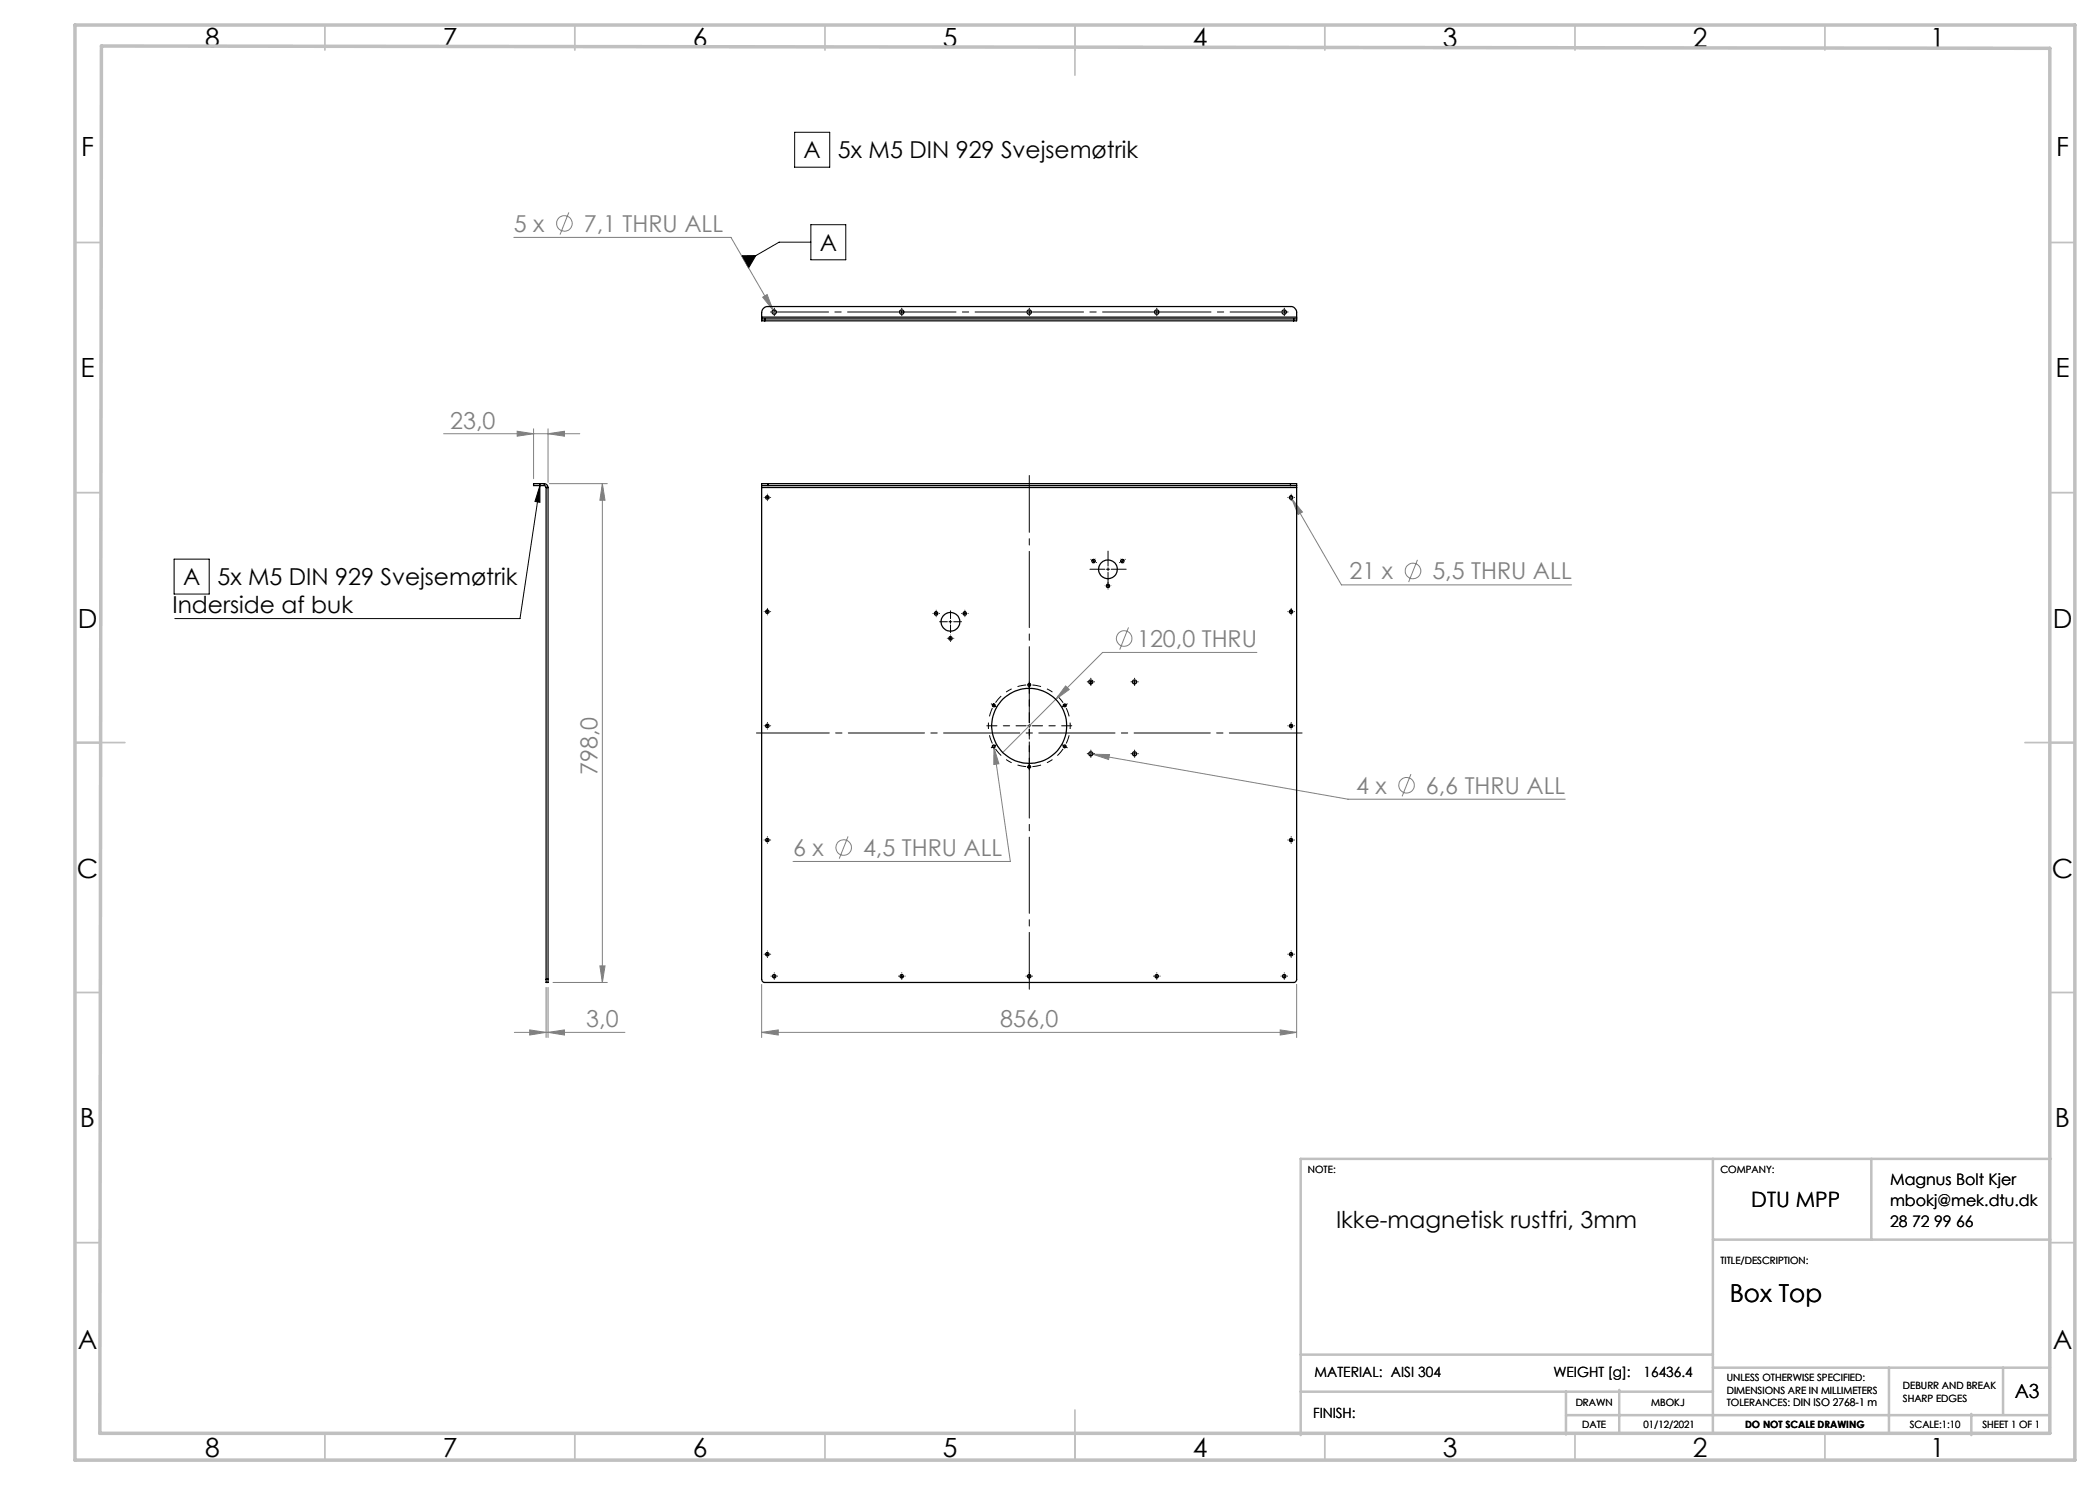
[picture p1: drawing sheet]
<svg xmlns="http://www.w3.org/2000/svg" width="420mm" height="297mm" viewBox="0 0 420 297" stroke-linecap="round" stroke-linejoin="round" font-family="sans-serif">
<g fill="none" stroke="#808080" stroke-width=".2">
<path d="M102.8 47.5h43.4l8.4 14.6M113.8 42.5l-1.8 4.4M152.5 59.4l.9-.5 1.2 3.2zM154.6 62.1l.4 .7M88.7 86.7h27.3M103.4 86.3l3.3 .4-3.3 .5zM106.7 85.8v9.9M109.6 86.7l3.3-.4v.9zM109.6 85.8v10.7M109.9 96.7h11.6M120.5 96.7v99.8M120.5 96.7l.5 3.3h-1z"/>
<path d="M258.1 99.2l.3 .6M258.4 99.8l2.1 2.6-.9 .5zM258.4 99.8l9.9 17.2h46M283.5 112l-1.8 4.4M213.1 137.2l.8 .7-2.8 2zM225.7 125.5l-1.8 4.4M251.4 130.5h-30.9l-19.9 20M198.7 149l.1 .5M198.8 149.5l1 3.2-1 .2zM198.8 149.5l3.3 22.8h-43.5M217.7 150.7l.8 .1M218.5 150.8l3.4 .1-.2 1z"/>
<path d="M218.5 150.8l51.1 9h43.5M282.2 154.8l-1.8 4.5M169.6 167.3l-1.7 4.4M109.2 197.5v10M109.6 197.5v10M110.6 196.5h10.9M120 193.2h1l-.5 3.3zM152.3 196.9v10.6M259.3 196.9v10.6M102.9 206.5h22.1M105.9 206l3.3 .5-3.3 .5zM109.6 206.5l3.3-.5v1z"/>
<path d="M152.3 206.5l3.3-.5v1zM152.3 206.5h107M256 206l3.3 .5-3.3 .5z"/>
<circle cx="112.9" cy="44.7" r="1.55"/>
<circle cx="282.6" cy="114.2" r="1.56"/>
<circle cx="224.8" cy="127.7" r="1.56"/>
<circle cx="281.3" cy="157" r="1.55"/>
<circle cx="168.7" cy="169.5" r="1.56"/>
</g>
<g fill="none" stroke="#000" stroke-width=".2" stroke-dasharray="15.2 1.3 1.3 1.3" stroke-linecap="butt">
<path d="M221.6 117.2l.3-.1M221.6 117.2l-.3-.1M222.2 117.1h.1M224.5 112.2l-.2-.3M224.5 112.2l.1 .3M198.8 141.1l-.2 .2M198.8 141.1l.1-.3M198.8 149.3l.1 .2M198.8 149.3l-.2-.3M205.9 153.3h.3M205.9 153.3h-.4M212.9 141.1l-.1-.3"/>
<path d="M212.9 141.1l.2 .2M212.9 149.3l.2-.3M212.9 149.3l-.1 .2"/>
</g>
<path d="M205.2 137a8.2 8.2 0 0 0-6.1 3.5M198.5 141.6a8.2 8.2 0 0 0 0 7.1M199.1 149.8a8.2 8.2 0 0 0 6.1 3.5M206.5 153.3a8.2 8.2 0 0 0 6.1-3.5M212.6 140.5a8.2 8.2 0 0 0-6.1-3.5M213.2 148.7a8.2 8.2 0 0 0 0-7.1" fill="none" stroke="#000" stroke-width=".2" stroke-dasharray="15.2 1.3 1.3 1.3" stroke-dashoffset="13.5" stroke-linecap="butt"/>
<g fill="none" stroke="#000" stroke-width=".2">
<path d="M158.9 26.5h7v6.9h-7zM148.3 51.1h2.9l-1.5 2.5zM162.2 48.4h-6.4l-6.8 3.9M162.2 44.9h7v7.1h-7zM180 62.4h.7M180.3 62.1v.6M108 97.1v3.4l-1-.2zM108 97.1l-4 26.6h-69M153.1 99.5h.7M153.5 99.2v.6M257.9 99.5h.6M258.2 99.2v.6"/>
<path d="M34.8 111.8h7v7h-7zM218.4 112l.3 .2M218.7 112.2l-.1 .3M218.7 112.2l.3 .2M218.9 111.9l-.2 .3M153.1 122.3h.7M153.5 122v.7M186.9 122.7h.6M187.2 122.4v.6M189.8 124.4h.6M189.8 127.7h.6M190.1 124.1v.6"/>
<path d="M190.1 127.3v.7M192.7 122.7h.6M193 122.4v.6M205.5 137h.7M205.8 136.7v.6M217.8 136.4h.7M218.2 136.1v.6M226.6 136.4h.6M226.9 136.1v.6M257.9 122.3h.6M258.2 122v.7M153.1 145.2h.7"/>
<path d="M153.5 144.9v.6M217.8 150.8h.7M218.2 150.5v.6M226.6 150.8h.6M226.9 150.5v.6M257.9 145.2h.6M258.2 144.9v.6M153.1 168h.7M153.5 167.7v.6M257.9 168h.6M258.2 167.7v.6M153.1 190.8h.7"/>
<path d="M153.5 190.5v.7M180 195.3h.7M180.3 194.9v.6M257.9 190.8h.6M258.2 190.5v.7"/>
</g>
<path d="M205.9 197.8v-102.7" fill="none" stroke="#000" stroke-width=".2" stroke-dasharray="15.2 1.3 1.3 1.3" stroke-dashoffset="3.9"/>
<path d="M151.3 146.6h109.1" fill="none" stroke="#000" stroke-width=".2" stroke-dasharray="15.2 1.3 1.3 1.3" stroke-dashoffset=".7"/>
<g fill="none" stroke="#000" stroke-width=".2" stroke-dasharray="15.2 1.3 1.3 1.3">
<path d="M154.2 62.4h-.1M154.9 62.4v-.3M154.9 62.4h-.4M154.9 62.4v.3M154.9 62.4h.3M154.9 61.8v-.2M154.9 63v.2M180.4 61.8v-.2M180.4 63v.2M205.9 62.4v-.3M205.9 62.4h-.4M205.9 62.4v.3"/>
<path d="M205.9 62.4h.3M205.9 61.8v-.2M205.9 63v.2M231.4 62.4v-.3M231.4 62.4h-.4M231.4 62.4v.3M231.4 62.4h.3M231.4 61.8v-.2M231.4 63v.2M256.9 62.4v-.3M256.9 62.4h-.4M256.9 62.4v.3"/>
<path d="M256.9 62.4h.3M256.9 61.8v-.2M256.9 63v.2M257.5 62.4h.1M152.9 99.5h-.1M153.5 98.9v-.1M154.1 99.5h.1M257.6 99.5h.1M258.2 98.9v-.1M258.9 99.5h.1M153.5 100.1h.1M218.2 111.9h.1"/>
<path d="M219.3 112.5h.1M221 113.8h-3M221.6 113.8v-.3M221.6 113.8h-.3M221.6 113.8v.4M221.6 113.8h.3M221.6 113.2v-3M221.6 114.5v3M221.6 117.2v.3M221.6 117.2v-.4M221.6 117.8h.1M221.6 116.5h.1"/>
<path d="M222.2 113.8h3M223.9 112.5h.1M224.5 112.2l.2-.2M224.5 112.2l-.3 .1M225 111.9h.1M258.2 100.1h.1M152.9 122.3h-.1M153.5 121.7h.1M153.5 122.9v.1M154.1 122.3h.1M186.6 122.7h.1M187.2 122.1v-.1"/>
<path d="M187.2 123.3h.1M187.9 122.7h.1M189.5 124.3h-1.6M189.5 127.7h.1M190.1 123.7v-1.5M190.1 125v1.5M190.1 127h.1M190.1 128.3h.1M190.7 124.3h1.6M190.7 127.7h.1M192.4 122.7h-.1M193 122.1v-.1"/>
<path d="M193 123.3h.1M193.6 122.7h.1M205.9 136.7v-.3M205.9 137.3v.3M217.5 136.4h-.1M218.2 135.7v-.1M218.2 137v.1M218.8 136.4h.1M226.3 136.4h-.1M226.9 135.7v-.1M226.9 137v.1M227.5 136.4h.1"/>
<path d="M257.6 122.3h.1M258.2 121.7h.1M258.2 122.9v.1M258.9 122.3h.1M152.9 145.2h-.1M153.5 144.5h.1M153.5 145.8h.1M154.1 145.2h.1M198.5 140.9l-.2-.1M198.5 149.4l-.2 .2M198.8 141.1l-.3-.2M198.8 141.1l.2 .1"/>
<path d="M198.8 149.3l-.3 .1M198.8 149.3l.2-.2M199 141.2l.3 .2M199 149.1l.3-.1M205.9 145.2v-.4M205.9 145.2h-.4M205.9 145.2v.3M205.9 145.2h.3M205.9 153.3v.4M205.9 153.3v-.3M205.9 153.7v.2M205.9 153v-.2"/>
<path d="M212.7 141.2l-.3 .2M212.7 149.1l-.3-.1M212.9 141.1l.3-.2M212.9 141.1l-.2 .1M212.9 149.3l.3 .1M212.9 149.3l-.2-.2M213.2 140.9l.3-.1M213.2 149.4l.3 .2M217.5 150.7h-.1M218.2 150.1v-.1M218.2 151.4v.1M218.8 150.7h.1"/>
<path d="M226.3 150.7h-.1M226.9 150.1v-.1M226.9 151.4v.1M227.5 150.7h.1M257.6 145.2h.1M258.2 144.5h.1M258.2 145.8h.1M258.9 145.2h.1M152.9 168h-.1M153.5 167.4v-.1M153.5 168.6v.1M154.1 168h.1"/>
<path d="M257.6 168h.1M258.2 167.4v-.1M258.2 168.6v.1M258.9 168h.1M152.9 190.8h-.1M153.5 190.2h.1M153.5 191.5h.1M154.1 190.8h.1M154.2 195.2h.1M154.9 195.2v-.3M154.9 195.2h-.4M154.9 195.2v.3"/>
<path d="M154.9 195.2h.3M154.9 194.6h.1M154.9 195.8v.1M155.5 195.2h.1M179.7 195.2h.1M180.4 194.6h.1M180.4 195.8v.1M181 195.2h.1M205.2 195.2h.1M205.9 195.2v-.3M205.9 195.2h-.4M205.9 195.2v.3"/>
<path d="M205.9 195.2h.3M205.9 194.6h.1M205.9 195.8v.1M206.5 195.2h.1M230.7 195.2h.1M231.4 195.2v-.3M231.4 195.2h-.4M231.4 195.2v.3M231.4 195.2h.3M231.4 194.6h.1M231.4 195.8v.1M232 195.2h.1"/>
<path d="M256.2 195.2h.1M256.9 195.2v-.3M256.9 195.2h-.4M256.9 195.2v.3M256.9 195.2h.3M256.9 194.6h.1M256.9 195.8v.1M257.5 195.2h.1M257.6 190.8h.1M258.2 190.2h.1M258.2 191.5h.1M258.9 190.8h.1"/>
</g>
<path d="M205.2 145.2h-7.8M205.9 144.5v-7.8M205.9 145.8v7.9M206.5 145.2h7.9" fill="none" stroke="#000" stroke-width=".2" stroke-dasharray="15.2 1.3 1.3 1.3" stroke-dashoffset="13.2"/>
<path d="M155.5 62.4h24.2M181 62.4h24.2M206.5 62.4h24.2M232 62.4h24.2" fill="none" stroke="#000" stroke-width=".2" stroke-dasharray="15.2 1.3 1.3 1.3" stroke-dashoffset="5"/>
<g fill="none" stroke="#c0c0c0" stroke-width=".35">
<path d="M65 5v5M115 5v5M165 5v5M215 5v10M265 5v5M315 5v5M365 5v5M15 48.5h5M410 48.5h5M15 98.5h5M410 98.5h5M15 148.5h10"/>
<path d="M405 148.5h10M15 198.5h5M410 198.5h5M15 248.5h5M410 248.5h5M65 287v5M115 287v5M165 287v5M215 282v10M265 287v5M315 287v5M365 287v5"/>
</g>
<g fill="none" stroke="#c0c0c0" stroke-width=".5">
<path d="M342.6 231.8v54.8M374.3 231.8v16.1M410.2 231.8h-150.1v55.2M342.6 247.9h67.5M260.1 278.3h82.5M260.1 270.9h82.5M313.2 278.3v8.6M323.8 278v8.7M342.6 273.5h67.4M377.8 273.5v13.2M400.6 273.5v9.3M313.2 283h96.8"/>
<path d="M394.3 282.8v4.2"/>
</g>
<path d="M15 5h400v287h-400zM20.3 9.2l389.7 .5v277h-390z" fill="none" stroke="#c0c0c0" stroke-width=".7"/>
<path d="M108 97.1v3.4l-1-.2zM148.3 51.1l1.4 2.5 1.5-2.5z" fill="#000"/>
<g fill="#808080">
<path d="M152.3 206.5l3.3-.5v1zM256 206l3.3 .5-3.3 .5zM218.5 150.8l3.2 1.1 .2-1zM198.8 149.5v3.4l1-.2zM258.4 99.8l1.2 3.1 .9-.5zM213.1 137.2l-2 2.7 2.8-2zM152.5 59.4l2.1 2.7-1.2-3.2z"/>
<path d="M103.4 86.3l3.3 .4-3.3 .5zM109.6 86.7l3.3-.4v.9zM105.9 206l3.3 .5-3.3 .5zM109.6 206.5l3.3-.5v1z"/>
<path d="M120.5 96.7l.5 3.3h-1zM120 193.2h1l-.5 3.3z"/>
</g>
<g fill="none" stroke="#000" stroke-width=".25">
<path d="M152.3 63.8h.7M152.3 63.8v.4h.7M152.3 63.4v.4M152.3 63.4v-.9a1.26 1.26 0 0 1 1.3-1.2h104.5a1.21 1.21 0 0 1 1.2 1.2v.9M152.3 63.4h107M153 63.8v.4M153 63.8h105.7M153 64.2h105.7M258.7 63.8h.6M258.7 63.8v.4M259.3 63.8v.4h-.6M259.3 63.4v.4"/>
<path d="M108 96.7h-1.3v.4h1.3M108 96.7h.9M108 97.1h.9M108 96.7v.4M108.9 96.7a.78 .78 0 0 1 .7 .8M108.9 97.1l.2 .1 .1 .3M108.9 96.7v.4M109.2 97.5h.4M109.2 97.5v98.4M109.6 97.5v98.4M152.3 97.1h1.3M152.3 97.1v.4"/>
<path d="M152.3 97.5v98.4a.66 .66 0 0 0 .7 .6h105.7a.6 .6 0 0 0 .6-.6v-98.4M152.3 97.5h107M153.6 96.7h-1.3v.4M153.6 96.7v.4M153.6 96.7h104.5M153.6 97.1h104.5M258.1 96.7h1.2v.4M258.1 97.1h1.2M258.1 96.7v.4M259.3 97.1v.4M109.2 195.9v.6h.4v-.6M109.2 195.9h.4"/>
<circle cx="154.8" cy="62.4" r=".45"/>
<circle cx="180.4" cy="62.4" r=".45"/>
<circle cx="205.8" cy="62.4" r=".44"/>
<circle cx="231.3" cy="62.4" r=".44"/>
<circle cx="256.8" cy="62.4" r=".45"/>
<circle cx="153.5" cy="99.5" r=".36"/>
<circle cx="258.2" cy="99.5" r=".34"/>
<circle cx="218.7" cy="112.2" r=".34"/>
<circle cx="221.6" cy="113.9" r="1.87"/>
<circle cx="221.6" cy="117.2" r=".34"/>
<circle cx="224.5" cy="112.2" r=".35"/>
<circle cx="153.5" cy="122.3" r=".36"/>
<circle cx="187.2" cy="122.7" r=".34"/>
<circle cx="190.1" cy="124.4" r="1.87"/>
<circle cx="190.1" cy="127.7" r=".34"/>
<circle cx="193" cy="122.7" r=".34"/>
<circle cx="205.8" cy="137" r=".29"/>
<circle cx="218.2" cy="136.4" r=".42"/>
<circle cx="226.9" cy="136.4" r=".42"/>
<circle cx="258.2" cy="122.3" r=".35"/>
<circle cx="153.5" cy="145.2" r=".35"/>
<circle cx="198.7" cy="141.1" r=".28"/>
<circle cx="198.7" cy="149.3" r=".28"/>
<circle cx="205.8" cy="145.2" r="7.5"/>
<circle cx="205.9" cy="153.4" r=".28"/>
<circle cx="212.9" cy="149.3" r=".28"/>
<circle cx="212.9" cy="141.1" r=".27"/>
<circle cx="218.2" cy="150.7" r=".41"/>
<circle cx="226.9" cy="150.7" r=".41"/>
<circle cx="258.2" cy="145.2" r=".34"/>
<circle cx="153.5" cy="168" r=".36"/>
<circle cx="258.2" cy="168" r=".34"/>
<circle cx="153.5" cy="190.9" r=".36"/>
<circle cx="154.8" cy="195.2" r=".35"/>
<circle cx="180.3" cy="195.2" r=".34"/>
<circle cx="205.8" cy="195.2" r=".34"/>
<circle cx="231.3" cy="195.2" r=".34"/>
<circle cx="256.9" cy="195.2" r=".34"/>
<circle cx="258.2" cy="190.8" r=".35"/>
</g>
<g font-size="5.3">
<text x="41" y="9.5">8</text>
<text x="88.5" y="9.5">7</text>
<text x="138.5" y="9.5">6</text>
<text x="188.5" y="9.5">5</text>
<text x="238.5" y="9.5">4</text>
<text x="288.5" y="9.5">3</text>
<text x="338.5" y="9.5">2</text>
<text x="386" y="9.5">1</text>
<text x="16.2" y="31.3">F</text>
<text x="411.2" y="31.3">F</text>
<text x="16.1" y="75.5">E</text>
<text x="411.1" y="75.5">E</text>
<text x="15.5" y="125.5">D</text>
<text x="410.5" y="125.5">D</text>
<text x="15.4" y="175.5">C</text>
<text x="410.4" y="175.5">C</text>
<text x="16" y="225.5">B</text>
<text x="411" y="225.5">B</text>
<text x="15.5" y="269.8">A</text>
<text x="410.5" y="269.8">A</text>
<text x="41" y="291.5">8</text>
<text x="88.5" y="291.5">7</text>
<text x="138.5" y="291.5">6</text>
<text x="188.5" y="291.5">5</text>
<text x="238.5" y="291.5">4</text>
<text x="288.5" y="291.5">3</text>
<text x="338.5" y="291.5">2</text>
<text x="386" y="291.5">1</text>
</g>
<text font-size="4.9" x="345.9" y="260.4">Box Top</text>
<g font-size="4.7">
<text x="160.7" y="31.7">A</text>
<text x="167.6" y="31.7">5x M5 DIN 929 Svejsemøtrik</text>
<text x="163.9" y="50.2">A</text>
<text x="36.6" y="117.1">A</text>
<text x="43.5" y="117.1">5x M5 DIN 929 Svejsemøtrik</text>
<text x="34.5" y="122.7">Inderside af buk</text>
<text x="267.2" y="245.5">Ikke-magnetisk rustfri, 3mm</text>
</g>
<g font-size="4.7" fill="#808080">
<text x="102.8" y="46.4">5 x</text>
<text x="116.8" y="46.4">7,1 THRU ALL</text>
<text x="90.1" y="85.7">23,0</text>
<text x="269.9" y="115.9">21 x</text>
<text x="286.5" y="115.9">5,5 THRU ALL</text>
<text x="227.4" y="129.4">120,0 THRU</text>
<text x="119.5" y="155" transform="rotate(-90 119.5 155)">798,0</text>
<text x="271.2" y="158.7">4 x</text>
<text x="285.2" y="158.7">6,6 THRU ALL</text>
<text x="158.6" y="171.2">6 x</text>
<text x="172.6" y="171.2">4,5 THRU ALL</text>
<text x="117.3" y="205.5">3,0</text>
<text x="200" y="205.5">856,0</text>
</g>
<text font-size="4.2" x="350.3" y="241.4">DTU MPP</text>
<text font-size="3.9" x="403" y="279.6">A3</text>
<g font-size="3.2">
<text x="378" y="237">Magnus Bolt Kjer</text>
<text x="378" y="241.1">mbokj@mek.dtu.dk</text>
<text x="378" y="245.3">28 72 99 66</text>
</g>
<g font-size="2.8">
<text x="262.9" y="275.4">MATERIAL: AISI 304</text>
<text x="310.7" y="275.4">WEIGHT [g]:</text>
<text x="328.7" y="275.4">16436.4</text>
<text x="262.6" y="283.6">FINISH:</text>
</g>
<g font-size="2">
<text x="261.6" y="234.6">NOTE:</text>
<text x="344.1" y="234.6">COMPANY:</text>
<text x="344.1" y="252.7">TITLE/DESCRIPTION:</text>
<text x="315.1" y="281.3">DRAWN</text>
<text x="330.2" y="281.3">MBOKJ</text>
<text x="345.4" y="276.3">UNLESS OTHERWISE SPECIFIED:</text>
<text x="345.4" y="278.8">DIMENSIONS ARE IN MILLIMETERS</text>
<text x="345.4" y="281.3">TOLERANCES: DIN ISO 2768-1 m</text>
<text x="380.6" y="277.8">DEBURR AND BREAK</text>
<text x="380.6" y="280.3">SHARP EDGES</text>
<text x="316.4" y="285.6">DATE</text>
<text x="328.7" y="285.6">01/12/2021</text>
<text x="349" y="285.6">DO NOT SCALE DRAWING</text>
<text x="381.9" y="285.6">SCALE:1:10</text>
<text x="396.5" y="285.6">SHEET 1 OF 1</text>
</g>
</svg>
